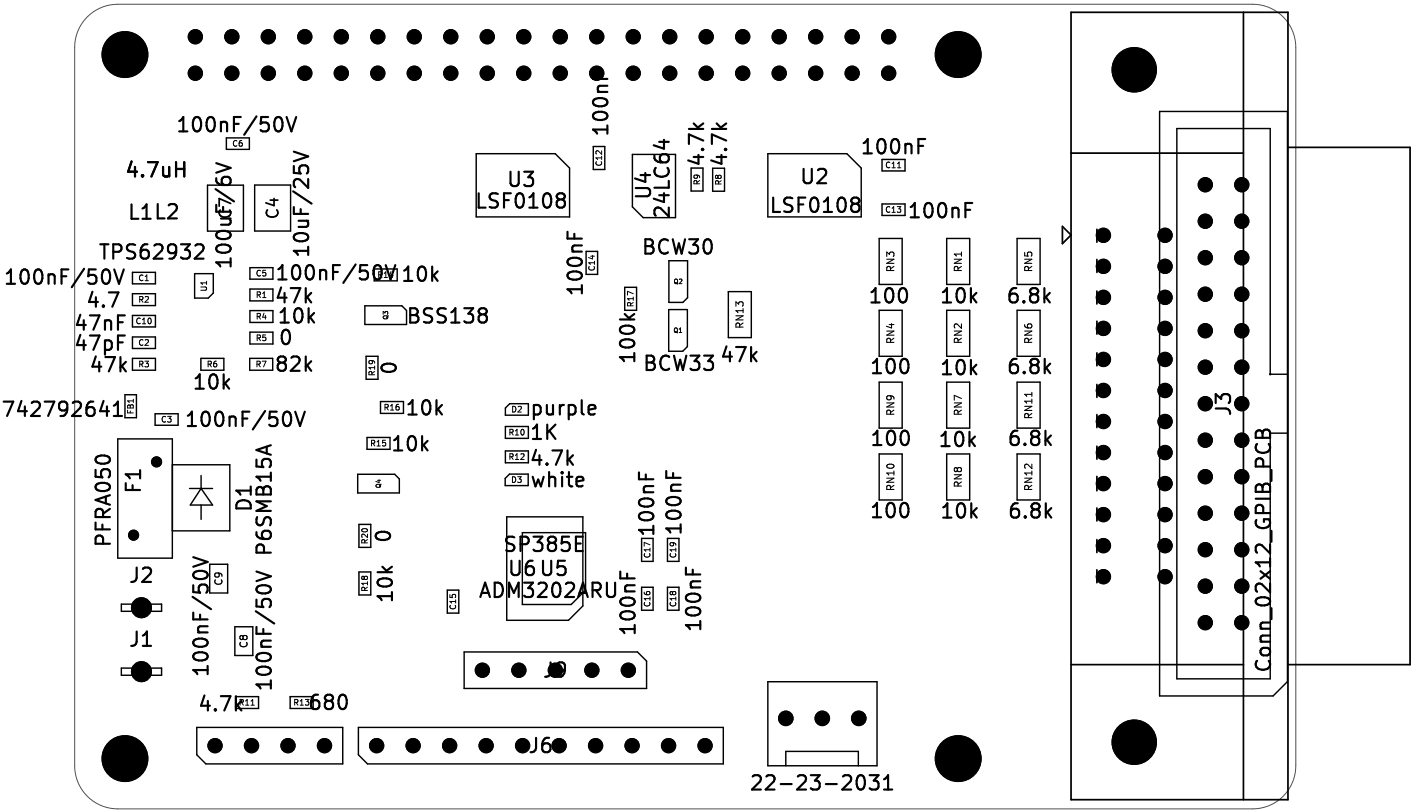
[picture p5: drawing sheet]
<svg xmlns="http://www.w3.org/2000/svg" width="98mm" height="56mm" viewBox="0 0 98 56" stroke-linecap="round" stroke-linejoin="round" font-family="sans-serif">
<path d="M6.1 1.2a3 3 0 0 1 2.1-.9h79a3 3 0 0 1 3 3v50a3 3 0 0 1-3 3h-79a3 3 0 0 1-3-3v-50a3 3 0 0 1 .9-2.1z" fill="none" stroke="#505050" stroke-width=".07"/>
<g fill="#505050" stroke="#505050" stroke-width=".07">
<circle cx="8.7" cy="3.8" r="1.6"/>
<circle cx="8.7" cy="52.8" r="1.6"/>
<circle cx="66.7" cy="52.8" r="1.6"/>
<circle cx="86.4" cy="43.3" r=".5"/>
<circle cx="83.9" cy="43.3" r=".5"/>
<circle cx="86.4" cy="40.8" r=".5"/>
<circle cx="83.9" cy="40.8" r=".5"/>
<circle cx="86.4" cy="38.3" r=".5"/>
<circle cx="83.9" cy="38.3" r=".5"/>
<circle cx="86.4" cy="35.7" r=".5"/>
<circle cx="83.9" cy="35.7" r=".5"/>
<circle cx="86.4" cy="33.2" r=".5"/>
<circle cx="83.9" cy="33.2" r=".5"/>
<circle cx="86.4" cy="30.6" r=".5"/>
<circle cx="83.9" cy="30.6" r=".5"/>
<circle cx="86.4" cy="28.1" r=".5"/>
<circle cx="83.9" cy="28.1" r=".5"/>
<circle cx="86.4" cy="25.6" r=".5"/>
<circle cx="83.9" cy="25.6" r=".5"/>
<circle cx="86.4" cy="23" r=".5"/>
<circle cx="83.9" cy="23" r=".5"/>
<circle cx="86.4" cy="20.5" r=".5"/>
<circle cx="83.9" cy="20.5" r=".5"/>
<circle cx="86.4" cy="17.9" r=".5"/>
<circle cx="83.9" cy="17.9" r=".5"/>
<circle cx="86.4" cy="15.4" r=".5"/>
<circle cx="83.9" cy="15.4" r=".5"/>
<circle cx="86.4" cy="12.9" r=".5"/>
<circle cx="83.9" cy="12.9" r=".5"/>
<circle cx="43.7" cy="46.6" r=".5"/>
<circle cx="41.2" cy="46.6" r=".5"/>
<circle cx="36.1" cy="46.6" r=".5"/>
<circle cx="33.6" cy="46.6" r=".5"/>
<circle cx="54.7" cy="50" r=".51"/>
<circle cx="57.2" cy="50" r=".51"/>
<circle cx="59.8" cy="50" r=".51"/>
<circle cx="9.8" cy="42.3" r=".7"/>
<circle cx="9.8" cy="46.7" r=".7"/>
<circle cx="66.7" cy="3.8" r="1.6"/>
<circle cx="9.3" cy="37.2" r=".35"/>
<circle cx="10.9" cy="32.1" r=".36"/>
<circle cx="76.8" cy="16.4" r=".5"/>
<circle cx="76.8" cy="18.5" r=".5"/>
<circle cx="76.8" cy="20.7" r=".5"/>
<circle cx="76.8" cy="22.9" r=".5"/>
<circle cx="76.8" cy="25" r=".5"/>
<circle cx="76.8" cy="27.2" r=".5"/>
<circle cx="76.8" cy="29.3" r=".5"/>
<circle cx="76.8" cy="31.5" r=".5"/>
<circle cx="76.8" cy="33.7" r=".5"/>
<circle cx="76.8" cy="35.8" r=".5"/>
<circle cx="76.8" cy="38" r=".5"/>
<circle cx="76.8" cy="40.1" r=".5"/>
<circle cx="81.1" cy="16.4" r=".5"/>
<circle cx="81.1" cy="18.5" r=".5"/>
<circle cx="81.1" cy="20.7" r=".5"/>
<circle cx="81.1" cy="22.9" r=".5"/>
<circle cx="81.1" cy="25" r=".5"/>
<circle cx="81.1" cy="27.2" r=".5"/>
<circle cx="81.1" cy="29.3" r=".5"/>
<circle cx="81.1" cy="31.5" r=".5"/>
<circle cx="81.1" cy="33.7" r=".5"/>
<circle cx="81.1" cy="35.8" r=".5"/>
<circle cx="81.1" cy="38" r=".5"/>
<circle cx="81.1" cy="40.1" r=".5"/>
<circle cx="79" cy="51.7" r="1.55"/>
<circle cx="79" cy="4.9" r="1.55"/>
<circle cx="26.2" cy="51.9" r=".5"/>
<circle cx="28.8" cy="51.9" r=".5"/>
<circle cx="31.3" cy="51.9" r=".5"/>
<circle cx="33.8" cy="51.9" r=".5"/>
<circle cx="36.4" cy="51.9" r=".5"/>
<circle cx="38.9" cy="51.9" r=".5"/>
<circle cx="41.5" cy="51.9" r=".5"/>
<circle cx="44" cy="51.9" r=".5"/>
<circle cx="46.5" cy="51.9" r=".5"/>
<circle cx="49.1" cy="51.9" r=".5"/>
<circle cx="15" cy="51.9" r=".5"/>
<circle cx="17.5" cy="51.9" r=".5"/>
<circle cx="20" cy="51.9" r=".5"/>
<circle cx="22.6" cy="51.9" r=".5"/>
<circle cx="13.6" cy="5.1" r=".5"/>
<circle cx="13.6" cy="2.6" r=".5"/>
<circle cx="16.1" cy="5.1" r=".5"/>
<circle cx="16.1" cy="2.6" r=".5"/>
<circle cx="18.7" cy="5.1" r=".5"/>
<circle cx="18.7" cy="2.6" r=".5"/>
<circle cx="21.2" cy="5.1" r=".5"/>
<circle cx="21.2" cy="2.6" r=".5"/>
<circle cx="23.8" cy="5.1" r=".5"/>
<circle cx="23.8" cy="2.6" r=".5"/>
<circle cx="26.3" cy="5.1" r=".5"/>
<circle cx="26.3" cy="2.6" r=".5"/>
<circle cx="28.8" cy="5.1" r=".5"/>
<circle cx="28.8" cy="2.6" r=".5"/>
<circle cx="31.4" cy="5.1" r=".5"/>
<circle cx="31.4" cy="2.6" r=".5"/>
<circle cx="33.9" cy="5.1" r=".5"/>
<circle cx="33.9" cy="2.6" r=".5"/>
<circle cx="36.5" cy="5.1" r=".5"/>
<circle cx="36.5" cy="2.6" r=".5"/>
<circle cx="39" cy="5.1" r=".5"/>
<circle cx="39" cy="2.6" r=".5"/>
<circle cx="41.5" cy="5.1" r=".5"/>
<circle cx="41.5" cy="2.6" r=".5"/>
<circle cx="44.1" cy="5.1" r=".5"/>
<circle cx="44.1" cy="2.6" r=".5"/>
<circle cx="46.6" cy="5.1" r=".5"/>
<circle cx="46.6" cy="2.6" r=".5"/>
<circle cx="49.2" cy="5.1" r=".5"/>
<circle cx="49.2" cy="2.6" r=".5"/>
<circle cx="51.7" cy="5.1" r=".5"/>
<circle cx="51.7" cy="2.6" r=".5"/>
<circle cx="54.2" cy="5.1" r=".5"/>
<circle cx="54.2" cy="2.6" r=".5"/>
<circle cx="56.8" cy="5.1" r=".5"/>
<circle cx="56.8" cy="2.6" r=".5"/>
<circle cx="59.3" cy="5.1" r=".5"/>
<circle cx="59.3" cy="2.6" r=".5"/>
<circle cx="61.9" cy="5.1" r=".5"/>
<circle cx="61.9" cy="2.6" r=".5"/>
</g>
<g fill="none" stroke="#000" stroke-width=".15">
<path d="M7.4 18.8a.63 .63 0 0 1 0 1M7.9 18.8l.4 1 .3-1M12.3 11.8h.5M12.8 11.3v1M13.7 17h.4l.1 .3-.6 .7h.6M15.1 11.4l1 .3-1 .3M15.5 12.4l.1-.1 .4 .1M19.4 8.1a.63 .63 0 0 1 0 1M19.9 8.1l.4 1 .3-1M20.5 11.6v.4M20.5 10.6l1 .3-1 .3M20.9 11.6l.1-.1 .4 .1"/>
<path d="M26.3 18.5h.2l.1 .3M26.8 18.5l.4 1 .3-1M38.9 13.5h.3l.1 .1-.2 .3M38.9 13.9h.2M39.1 13.9l.2 .1v.3l-.2 .2h-.2M39.5 16.1v.5M40 16.3v.3M41.3 5v.5M41.8 5.2v.3M45.9 9.9h.7M46.2 9.7v.6M48.3 8.6l.4 .4"/>
<path d="M49 8.6l-.4 .3M49.9 8.6l.4 .4M50.6 8.6l-.4 .3M59.4 13.8h.2l.2 .1-.2 .3M59.4 14.2h.2M59.6 14.2l.2 .2v.2l-.2 .2h-.2M63.9 10.2h.4M63.9 9.7h.5M67.2 14.6h.3M67.2 14.1h.5M6.8 31.7h.7M7.2 27.9l-.2 .7h.6"/>
<path d="M7.4 28.3v.7M7.9 29h.6M7.9 28.2l.3-.2v1M8.2 23.4h.5M8.2 22h.5M13.5 40a.63 .63 0 0 1 1 0M13.5 38.8l1 .3-1 .3M17.9 39.8l1 .3-1 .3M18.6 31.1v.5M18.9 31l-1 .3M20 28.7a.63 .63 0 0 1 0 1M20.5 28.7l.4 1 .3-1"/>
<path d="M33.7 21.5l.2 .1-.2 .3 .2 .2v.2l-.2 .2M39.6 32l.3 .4M39.9 31.7l-.4 .4M40.1 37.8h.3M40.1 38.4h.5M40.1 37.4h.5M40.5 33.2l.1 .2-.5 .1M40.6 33.8l-.1 .1M41 28.8h.4M41 28.2h.3l.1 .2-.4 .1M43.2 39.8v.5M43.5 21.9l.4 .3"/>
<path d="M43.7 39.9v.4M44.2 21.9l-.4 .2M44.5 32.9v.5M45 33v.4M46.4 32.8v.5M46.9 32.9v.4M47.7 39.5v.5M48.2 39.6v.4M63.1 20.2v.7M63.2 35.2v.6M63.2 25.2v.6M63.2 30.2v.6"/>
<path d="M72.8 20.7l.3 .4M72.8 25.6l.3 .4M72.9 30.6l.3 .4M72.9 35.6l.3 .4M73.1 20.4l-.4 .4M73.1 25.3l-.4 .4M73.2 30.3l-.4 .4M73.2 35.4l-.4 .3M87.5 30l.2-.1 .2 .2a.27 .27 0 0 1 .2-.2 .27 .27 0 0 1 .3 .2v.4h-1zM87.9 30.1v.4M16.5 49.1l.3 .4M17.9 41a.63 .63 0 0 1 1 0"/>
<path d="M24.1 48.5v.7M42.8 40.6v.8l-.1 .1M59.8 54h.1a.53 .53 0 0 1 .3 .5 .53 .53 0 0 1-.3 .5 .66 .66 0 0 1-.1-1zM60.5 54h.7l-.4 .3 .3 .1v.5l-.1 .1h-.3l-.2-.1M61.5 55h.6M61.5 54.2l.3-.2v1"/>
</g>
<path d="M71.8 27.3v.3" fill="none" stroke="#000" stroke-width=".08"/>
<path d="M62.5 11.7h.2M17.5 49.1h.2" fill="none" stroke="#000" stroke-width=".07"/>
<g fill="none" stroke="#000" stroke-width=".1">
<path d="M9.2 19h1.6v.8h-1.6zM13.5 19h1.3v1.4l-.3 .3h-1zM14.4 12.9h2.5v3.2h-2.5zM15.8 9.6v.8h1.6v-.8M17.7 12.9h2.5v3.2h-2.5zM19 18.6h-1.6v.8h1.6M26 18.7h1.6M26 19.5h1.6M33.1 10.7h5.5l1 1v3.4h-6.5zM40.8 17.5h.8v1.6h-.8M41.3 10.2h.8v1.6h-.8zM43.5 20h.8v1.6h-.8z"/>
<path d="M44 10.7h3v4.4h-2.2l-.8-.7zM46.6 18.1v2.9h.9l.4-.3v-2.6M48.1 11.7v1.6h.8v-1.6M49.6 11.7v1.6h.8v-1.6M53.4 10.7h5.5l1 1v3.4h-6.5zM61.2 16.6h1.6v3.2h-1.6zM61.4 11.1v.8h1.6v-.8M63 14.2h-1.6v.8h1.6M65.9 16.6h1.6v3.2h-1.6zM70.8 16.6h1.6v3.2h-1.6zM80.7 7.8h8.9v39.6l-1 1h-7.9zM8.2 30.5h3.8v8.3h-3.8z"/>
<path d="M8.7 27.5h.8v1.6h-.8zM9.2 20.4h1.6v.9h-1.6zM9.2 22h1.6v.8h-1.6zM9.2 23.5h1.6v.8h-1.6zM9.2 24.9h1.6v.9h-1.6zM10.8 28.8h1.6v.8h-1.6zM12 32.3h4v4.6h-4M13.2 34h1.6M14 24.9h1.6v.9h-1.6zM14 34l.8 1.1h-1.6zM14 33.1v.9M14 35.1v1"/>
<path d="M14.6 39.3h1.2v2h-1.2zM19 24.9h-1.6v.9h1.6M19 21.6h-1.6v.8h1.6M19 20.1h-1.6v.8h1.6M19 23.1h-1.6v.8h1.6M24.9 33h2.6l.3 .3v1h-2.9zM25 36.5h.8v1.6h-.8zM25 39.8h.8v1.6h-.8zM25.5 24.8h.8v1.6h-.8zM27.1 30.4h-1.6v.9h1.6M28 21.3h-2.6v1.3h2.9M28.1 27.9h-1.6v.9h1.6"/>
<path d="M35.3 36h5.3v6.2l-1 1h-4.3zM36.8 33h-1.3l-.3 .3v.5h1.6M36.8 31.4h-1.6v.8h1.6M36.8 28.1h-1.3l-.3 .3v.5h1.6M36.8 29.7h-1.6v.8h1.6M44.7 37.5v1.6h.8v-1.6M46.5 37.5v1.6h.8v-1.6M46.5 21.5h1.3v2.6l-.3 .3h-1zM50.7 20.3h1.6v3.2h-1.6zM61.2 21.6v3.2M61.2 26.6v3.2M61.2 31.6v3.2h1.6v-3.2"/>
<path d="M62.8 21.6v3.2M62.8 26.6v3.2M65.9 31.6v3.2h1.6v-3.2M65.9 21.6v3.2h1.6v-3.2M65.9 26.6v3.2h1.6v-3.2M70.8 21.6v3.2M70.8 26.6v3.2M70.8 31.6v3.2h1.6v-3.2M72.4 21.6v3.2M72.4 26.6v3.2M89.6 26h-1.2v-17.1h-6.5v38.3h6.5v-17.1h1.2M8.4 42h2.8v.5h-2.8z"/>
<path d="M8.4 46.5h2.8v.5h-2.8zM13.7 50.6h10.2v2.6h-9.6l-.6-.7zM16.3 43.6h1.3v2h-1.3zM16.4 48.5h1.6v.8h-1.6M21.8 48.5h-1.6v.8h1.6M24.9 50.6h25.4v2.6h-24.7l-.7-.7zM31.1 41.1h.8v1.6h-.8zM32.3 45.4h12.1l.6 .6v1.9h-12.7zM40.8 41.1v-4h-4.4v5h3.4M44.7 40.9h.8v1.6h-.8M46.5 40.9h.8v1.6h-.8zM53.4 47.4h7.6v5.9h-7.6z"/>
<path d="M54.7 53.3v-1h5v1"/>
</g>
<g fill="#000" stroke="#000" stroke-width=".07">
<circle cx="8.7" cy="3.8" r="1.6"/>
<circle cx="13.6" cy="2.6" r=".5"/>
<circle cx="13.6" cy="5.1" r=".5"/>
<circle cx="16.1" cy="5.1" r=".5"/>
<circle cx="16.1" cy="2.6" r=".5"/>
<circle cx="18.7" cy="5.1" r=".5"/>
<circle cx="18.7" cy="2.6" r=".5"/>
<circle cx="21.2" cy="2.6" r=".5"/>
<circle cx="21.2" cy="5.1" r=".5"/>
<circle cx="23.8" cy="5.1" r=".5"/>
<circle cx="23.8" cy="2.6" r=".5"/>
<circle cx="26.3" cy="5.1" r=".5"/>
<circle cx="26.3" cy="2.6" r=".5"/>
<circle cx="28.8" cy="2.6" r=".5"/>
<circle cx="28.8" cy="5.1" r=".5"/>
<circle cx="31.4" cy="5.1" r=".5"/>
<circle cx="31.4" cy="2.6" r=".5"/>
<circle cx="33.9" cy="2.6" r=".5"/>
<circle cx="33.9" cy="5.1" r=".5"/>
<circle cx="36.5" cy="5.1" r=".5"/>
<circle cx="36.5" cy="2.6" r=".5"/>
<circle cx="39" cy="2.6" r=".5"/>
<circle cx="39" cy="5.1" r=".5"/>
<circle cx="41.5" cy="5.1" r=".5"/>
<circle cx="41.5" cy="2.6" r=".5"/>
<circle cx="44.1" cy="5.1" r=".5"/>
<circle cx="44.1" cy="2.6" r=".5"/>
<circle cx="46.6" cy="5.1" r=".5"/>
<circle cx="46.6" cy="2.6" r=".5"/>
<circle cx="49.2" cy="5.1" r=".5"/>
<circle cx="49.2" cy="2.6" r=".5"/>
<circle cx="51.7" cy="2.6" r=".5"/>
<circle cx="51.7" cy="5.1" r=".5"/>
<circle cx="54.2" cy="2.6" r=".5"/>
<circle cx="54.2" cy="5.1" r=".5"/>
<circle cx="56.8" cy="2.6" r=".5"/>
<circle cx="56.8" cy="5.1" r=".5"/>
<circle cx="59.3" cy="5.1" r=".5"/>
<circle cx="59.3" cy="2.6" r=".5"/>
<circle cx="61.9" cy="5.1" r=".5"/>
<circle cx="61.9" cy="2.6" r=".5"/>
<circle cx="66.7" cy="3.8" r="1.6"/>
<circle cx="76.8" cy="18.5" r=".5"/>
<circle cx="76.8" cy="16.4" r=".5"/>
<circle cx="79" cy="4.9" r="1.55"/>
<circle cx="81.1" cy="18.5" r=".5"/>
<circle cx="81.1" cy="16.4" r=".5"/>
<circle cx="83.9" cy="15.4" r=".5"/>
<circle cx="83.9" cy="12.9" r=".5"/>
<circle cx="83.9" cy="17.9" r=".5"/>
<circle cx="86.4" cy="17.9" r=".5"/>
<circle cx="86.4" cy="12.9" r=".5"/>
<circle cx="86.4" cy="15.4" r=".5"/>
<circle cx="9.3" cy="37.2" r=".35"/>
<circle cx="10.9" cy="32.1" r=".36"/>
<circle cx="76.8" cy="22.9" r=".5"/>
<circle cx="76.8" cy="33.7" r=".5"/>
<circle cx="76.8" cy="29.3" r=".5"/>
<circle cx="76.8" cy="27.2" r=".5"/>
<circle cx="76.8" cy="35.8" r=".5"/>
<circle cx="76.8" cy="38" r=".5"/>
<circle cx="76.8" cy="25" r=".5"/>
<circle cx="76.8" cy="20.7" r=".5"/>
<circle cx="76.8" cy="31.5" r=".5"/>
<circle cx="81.1" cy="22.9" r=".5"/>
<circle cx="81.1" cy="33.7" r=".5"/>
<circle cx="81.1" cy="29.3" r=".5"/>
<circle cx="81.1" cy="27.2" r=".5"/>
<circle cx="81.1" cy="35.8" r=".5"/>
<circle cx="81.1" cy="25" r=".5"/>
<circle cx="81.1" cy="38" r=".5"/>
<circle cx="81.1" cy="20.7" r=".5"/>
<circle cx="81.1" cy="31.5" r=".5"/>
<circle cx="83.9" cy="20.5" r=".5"/>
<circle cx="83.9" cy="23" r=".5"/>
<circle cx="83.9" cy="25.6" r=".5"/>
<circle cx="83.9" cy="33.2" r=".5"/>
<circle cx="83.9" cy="38.3" r=".5"/>
<circle cx="83.9" cy="28.1" r=".5"/>
<circle cx="83.9" cy="30.6" r=".5"/>
<circle cx="83.9" cy="35.7" r=".5"/>
<circle cx="86.4" cy="20.5" r=".5"/>
<circle cx="86.4" cy="23" r=".5"/>
<circle cx="86.4" cy="25.6" r=".5"/>
<circle cx="86.4" cy="38.3" r=".5"/>
<circle cx="86.4" cy="28.1" r=".5"/>
<circle cx="86.4" cy="30.6" r=".5"/>
<circle cx="86.4" cy="35.7" r=".5"/>
<circle cx="86.4" cy="33.2" r=".5"/>
<circle cx="88.4" cy="26" r=".05"/>
<circle cx="8.7" cy="52.8" r="1.6"/>
<circle cx="9.8" cy="42.3" r=".7"/>
<circle cx="9.8" cy="46.7" r=".7"/>
<circle cx="15" cy="51.9" r=".5"/>
<circle cx="17.5" cy="51.9" r=".5"/>
<circle cx="20" cy="51.9" r=".5"/>
<circle cx="22.6" cy="51.9" r=".5"/>
<circle cx="26.2" cy="51.9" r=".5"/>
<circle cx="28.8" cy="51.9" r=".5"/>
<circle cx="31.3" cy="51.9" r=".5"/>
<circle cx="33.6" cy="46.6" r=".5"/>
<circle cx="33.8" cy="51.9" r=".5"/>
<circle cx="36.1" cy="46.6" r=".5"/>
<circle cx="36.4" cy="51.9" r=".5"/>
<circle cx="38.9" cy="51.9" r=".5"/>
<circle cx="41.2" cy="46.6" r=".5"/>
<circle cx="41.5" cy="51.9" r=".5"/>
<circle cx="43.7" cy="46.6" r=".5"/>
<circle cx="44" cy="51.9" r=".5"/>
<circle cx="46.5" cy="51.9" r=".5"/>
<circle cx="49.1" cy="51.9" r=".5"/>
<circle cx="54.7" cy="50" r=".51"/>
<circle cx="57.2" cy="50" r=".51"/>
<circle cx="59.8" cy="50" r=".51"/>
<circle cx="66.7" cy="52.8" r="1.6"/>
<circle cx="76.8" cy="40.1" r=".5"/>
<circle cx="79" cy="51.7" r="1.55"/>
<circle cx="81.1" cy="40.1" r=".5"/>
<circle cx="83.9" cy="40.8" r=".5"/>
<circle cx="83.9" cy="43.3" r=".5"/>
<circle cx="86.4" cy="43.3" r=".5"/>
<circle cx="86.4" cy="40.8" r=".5"/>
</g>
<g fill="none" stroke="#000" stroke-width=".12">
<path d="M74 15.8l.6 .6-.6 .6zM74.6 .9h15.1v54.8h-15.1zM74.6 10.7h12M76.4 16v.9M76.4 18.1v.9M86.6 .9v54.8M89.7 10.3h8.5v36h-8.5M76.4 20.3v.9M76.4 22.4v.9M76.4 24.6v.9M76.4 26.8v.9M76.4 28.9v.9"/>
<path d="M76.4 31.1v.9M76.4 33.2v1M76.4 35.4v.9M76.4 37.6v.9M76.4 39.7v.9M74.6 46.3h12"/>
</g>
<g font-size="1.4">
<text x="12.2" y="9.4">100nF/50V</text>
<text x="42.5" y="9.6" transform="rotate(-90 42.5 9.6)">100nF</text>
<text x="49.2" y="11.7" transform="rotate(-90 49.2 11.7)">4.7k</text>
<text x="50.8" y="11.7" transform="rotate(-90 50.8 11.7)">4.7k</text>
<text x="59.8" y="10.9">100nF</text>
<text x="8.6" y="12.6">4.7uH</text>
<text x="8.8" y="15.5">L1 L2</text>
<text x="33" y="14.7">LSF0108</text>
<text x="35.2" y="13.2">U3</text>
<text x="44.6" y="17.9">BCW30</text>
<text x="45.5" y="14" transform="rotate(-90 45.5 14)">U4</text>
<text x="46.8" y="15.3" transform="rotate(-90 46.8 15.3)">24LC64</text>
<text x="53.5" y="15">LSF0108</text>
<text x="55.6" y="13">U2</text>
<text x="63.1" y="15.4">100nF</text>
<text x=".2" y="20">100nF/50V</text>
<text x="5" y="23.2">47nF</text>
<text x="5.9" y="21.6">4.7</text>
<text x="6.8" y="18.3">TPS62932</text>
<text x="16.3" y="18.9" transform="rotate(-90 16.3 18.9)">100uF/6V</text>
<text x="19" y="21.3">47k</text>
<text x="19.1" y="19.7">100nF/50V</text>
<text x="19.2" y="22.7">10k</text>
<text x="21.7" y="18.1" transform="rotate(-90 21.7 18.1)">10uF/25V</text>
<text x="27.8" y="19.8">10k</text>
<text x="28.2" y="22.7">BSS138</text>
<text x="40.8" y="20.7" transform="rotate(-90 40.8 20.7)">100nF</text>
<text x="60.3" y="21.3">100</text>
<text x="65.3" y="21.3">10k</text>
<text x="70" y="21.3">6.8k</text>
<text x="0" y="29.2">742792641</text>
<text x="5" y="24.6">47pF</text>
<text x="6.1" y="26.1">47k</text>
<text x="12.8" y="29.9">100nF/50V</text>
<text x="13.3" y="27.3">10k</text>
<text x="19" y="26.1">82k</text>
<text x="19.3" y="24.2">0</text>
<text x="27.8" y="26.2" transform="rotate(-90 27.8 26.2)">0</text>
<text x="28.1" y="29.1">10k</text>
<text x="36.8" y="29.1">purple</text>
<text x="44.4" y="25.5" transform="rotate(-90 44.4 25.5)">100k</text>
<text x="44.6" y="26">BCW33</text>
<text x="50" y="25.4">47k</text>
<text x="60.4" y="26.2">100</text>
<text x="65.3" y="26.3">10k</text>
<text x="70" y="26.2">6.8k</text>
<text x="85.9" y="29.1" transform="rotate(-90 85.9 29.1)">J3</text>
<text x="10" y="34.5" transform="rotate(-90 10 34.5)">F1</text>
<text x="17.7" y="35.7" transform="rotate(-90 17.7 35.7)">D1</text>
<text x="27.1" y="31.6">10k</text>
<text x="36.8" y="32.6">4.7k</text>
<text x="36.8" y="30.8">1K</text>
<text x="36.8" y="34.1">white</text>
<text x="60.5" y="31.2">100</text>
<text x="65.2" y="31.3">10k</text>
<text x="70" y="31.2">6.8k</text>
<text x="7.9" y="38.2" transform="rotate(-90 7.9 38.2)">PFRA050</text>
<text x="8.9" y="40.8">J2</text>
<text x="19.1" y="38.8" transform="rotate(-90 19.1 38.8)">P6SMB15A</text>
<text x="27.4" y="37.9" transform="rotate(-90 27.4 37.9)">0</text>
<text x="33.2" y="41.8">ADM3202ARU</text>
<text x="34.9" y="38.6">SP385E</text>
<text x="35.2" y="40.3">U6 U5</text>
<text x="45.7" y="37.5" transform="rotate(-90 45.7 37.5)">100nF</text>
<text x="47.6" y="37.4" transform="rotate(-90 47.6 37.4)">100nF</text>
<text x="60.4" y="36.3">100</text>
<text x="65.3" y="36.3">10k</text>
<text x="70.1" y="36.3">6.8k</text>
<text x="8.9" y="45.2">J1</text>
<text x="14.7" y="47.2" transform="rotate(-90 14.7 47.2)">100nF/50V</text>
<text x="27.6" y="42.1" transform="rotate(-90 27.6 42.1)">10k</text>
<text x="37.7" y="47.4">J9</text>
<text x="44.4" y="44.4" transform="rotate(-90 44.4 44.4)">100nF</text>
<text x="49" y="44.1" transform="rotate(-90 49 44.1)">100nF</text>
<text x="88.7" y="46.9" transform="rotate(-90 88.7 46.9)">Conn_02x12_GPIB_PCB</text>
<text x="13.7" y="49.7">4.7k</text>
<text x="19.1" y="48.2" transform="rotate(-90 19.1 48.2)">100nF/50V</text>
<text x="21.3" y="49.6">680</text>
<text x="36.7" y="52.6">J6</text>
<text x="52.1" y="55.2">22-23-2031</text>
</g>
<g font-size="1.1">
<text x="16.3" y="15.4" transform="rotate(-90 16.3 15.4)">C7</text>
<text x="19.6" y="15.4" transform="rotate(-90 19.6 15.4)">C4</text>
</g>
<g font-size=".7">
<text x="51.9" y="22.9" transform="rotate(-90 51.9 22.9)">RN13</text>
<text x="62.4" y="19" transform="rotate(-90 62.4 19)">RN3</text>
<text x="67.1" y="19" transform="rotate(-90 67.1 19)">RN1</text>
<text x="72" y="19" transform="rotate(-90 72 19)">RN5</text>
<text x="62.4" y="29" transform="rotate(-90 62.4 29)">RN9</text>
<text x="62.4" y="24" transform="rotate(-90 62.4 24)">RN4</text>
<text x="67.1" y="29" transform="rotate(-90 67.1 29)">RN7</text>
<text x="67.1" y="24" transform="rotate(-90 67.1 24)">RN2</text>
<text x="72" y="29.2" transform="rotate(-90 72 29.2)">RN11</text>
<text x="72" y="24" transform="rotate(-90 72 24)">RN6</text>
<text x="62.4" y="34.2" transform="rotate(-90 62.4 34.2)">RN10</text>
<text x="67.1" y="34" transform="rotate(-90 67.1 34)">RN8</text>
<text x="72" y="34.2" transform="rotate(-90 72 34.2)">RN12</text>
<text x="15.6" y="40.8" transform="rotate(-90 15.6 40.8)">C9</text>
<text x="17.3" y="45.2" transform="rotate(-90 17.3 45.2)">C8</text>
</g>
<g font-size=".6">
<text x="16.1" y="10.3">C6</text>
<text x="42" y="11.6" transform="rotate(-90 42 11.6)">C12</text>
<text x="61.6" y="11.8">C11</text>
<text x="48.8" y="12.9" transform="rotate(-90 48.8 12.9)">R9</text>
<text x="50.3" y="12.9" transform="rotate(-90 50.3 12.9)">R8</text>
<text x="61.6" y="14.9">C13</text>
<text x="9.4" y="22.6">C10</text>
<text x="9.6" y="21.1">R2</text>
<text x="9.6" y="19.6">C1</text>
<text x="14.5" y="20.4" transform="rotate(-90 14.5 20.4)">U1</text>
<text x="17.8" y="22.3">R4</text>
<text x="17.8" y="23.8">R5</text>
<text x="17.8" y="19.3">C5</text>
<text x="17.8" y="20.8">R1</text>
<text x="26.2" y="19.4">R14</text>
<text x="41.5" y="18.9" transform="rotate(-90 41.5 18.9)">C14</text>
<text x="44.2" y="21.4" transform="rotate(-90 44.2 21.4)">R17</text>
<text x="9.4" y="28.9" transform="rotate(-90 9.4 28.9)">FB1</text>
<text x="9.6" y="24.1">C2</text>
<text x="9.6" y="25.6">R3</text>
<text x="11.2" y="29.5">C3</text>
<text x="14.3" y="25.6">R6</text>
<text x="17.7" y="25.6">R7</text>
<text x="26.2" y="26.2" transform="rotate(-90 26.2 26.2)">R19</text>
<text x="26.7" y="28.6">R16</text>
<text x="35.5" y="28.8">D2</text>
<text x="25.7" y="31.1">R15</text>
<text x="35.3" y="32.1">R12</text>
<text x="35.3" y="30.4">R10</text>
<text x="35.5" y="33.7">D3</text>
<text x="25.7" y="41.2" transform="rotate(-90 25.7 41.2)">R18</text>
<text x="25.7" y="37.9" transform="rotate(-90 25.7 37.9)">R20</text>
<text x="45.3" y="38.9" transform="rotate(-90 45.3 38.9)">C17</text>
<text x="47.1" y="38.9" transform="rotate(-90 47.1 38.9)">C19</text>
<text x="31.8" y="42.5" transform="rotate(-90 31.8 42.5)">C15</text>
<text x="45.3" y="42.3" transform="rotate(-90 45.3 42.3)">C16</text>
<text x="47.1" y="42.3" transform="rotate(-90 47.1 42.3)">C18</text>
<text x="16.6" y="49.2">R11</text>
<text x="20.4" y="49.2">R13</text>
</g>
<g font-size=".4">
<text x="27.1" y="22.3" transform="rotate(-90 27.1 22.3)">Q3</text>
<text x="46.8" y="23.2">Q1</text>
<text x="46.8" y="19.8">Q2</text>
<text x="26.6" y="34" transform="rotate(-90 26.6 34)">Q4</text>
</g>
</svg>
